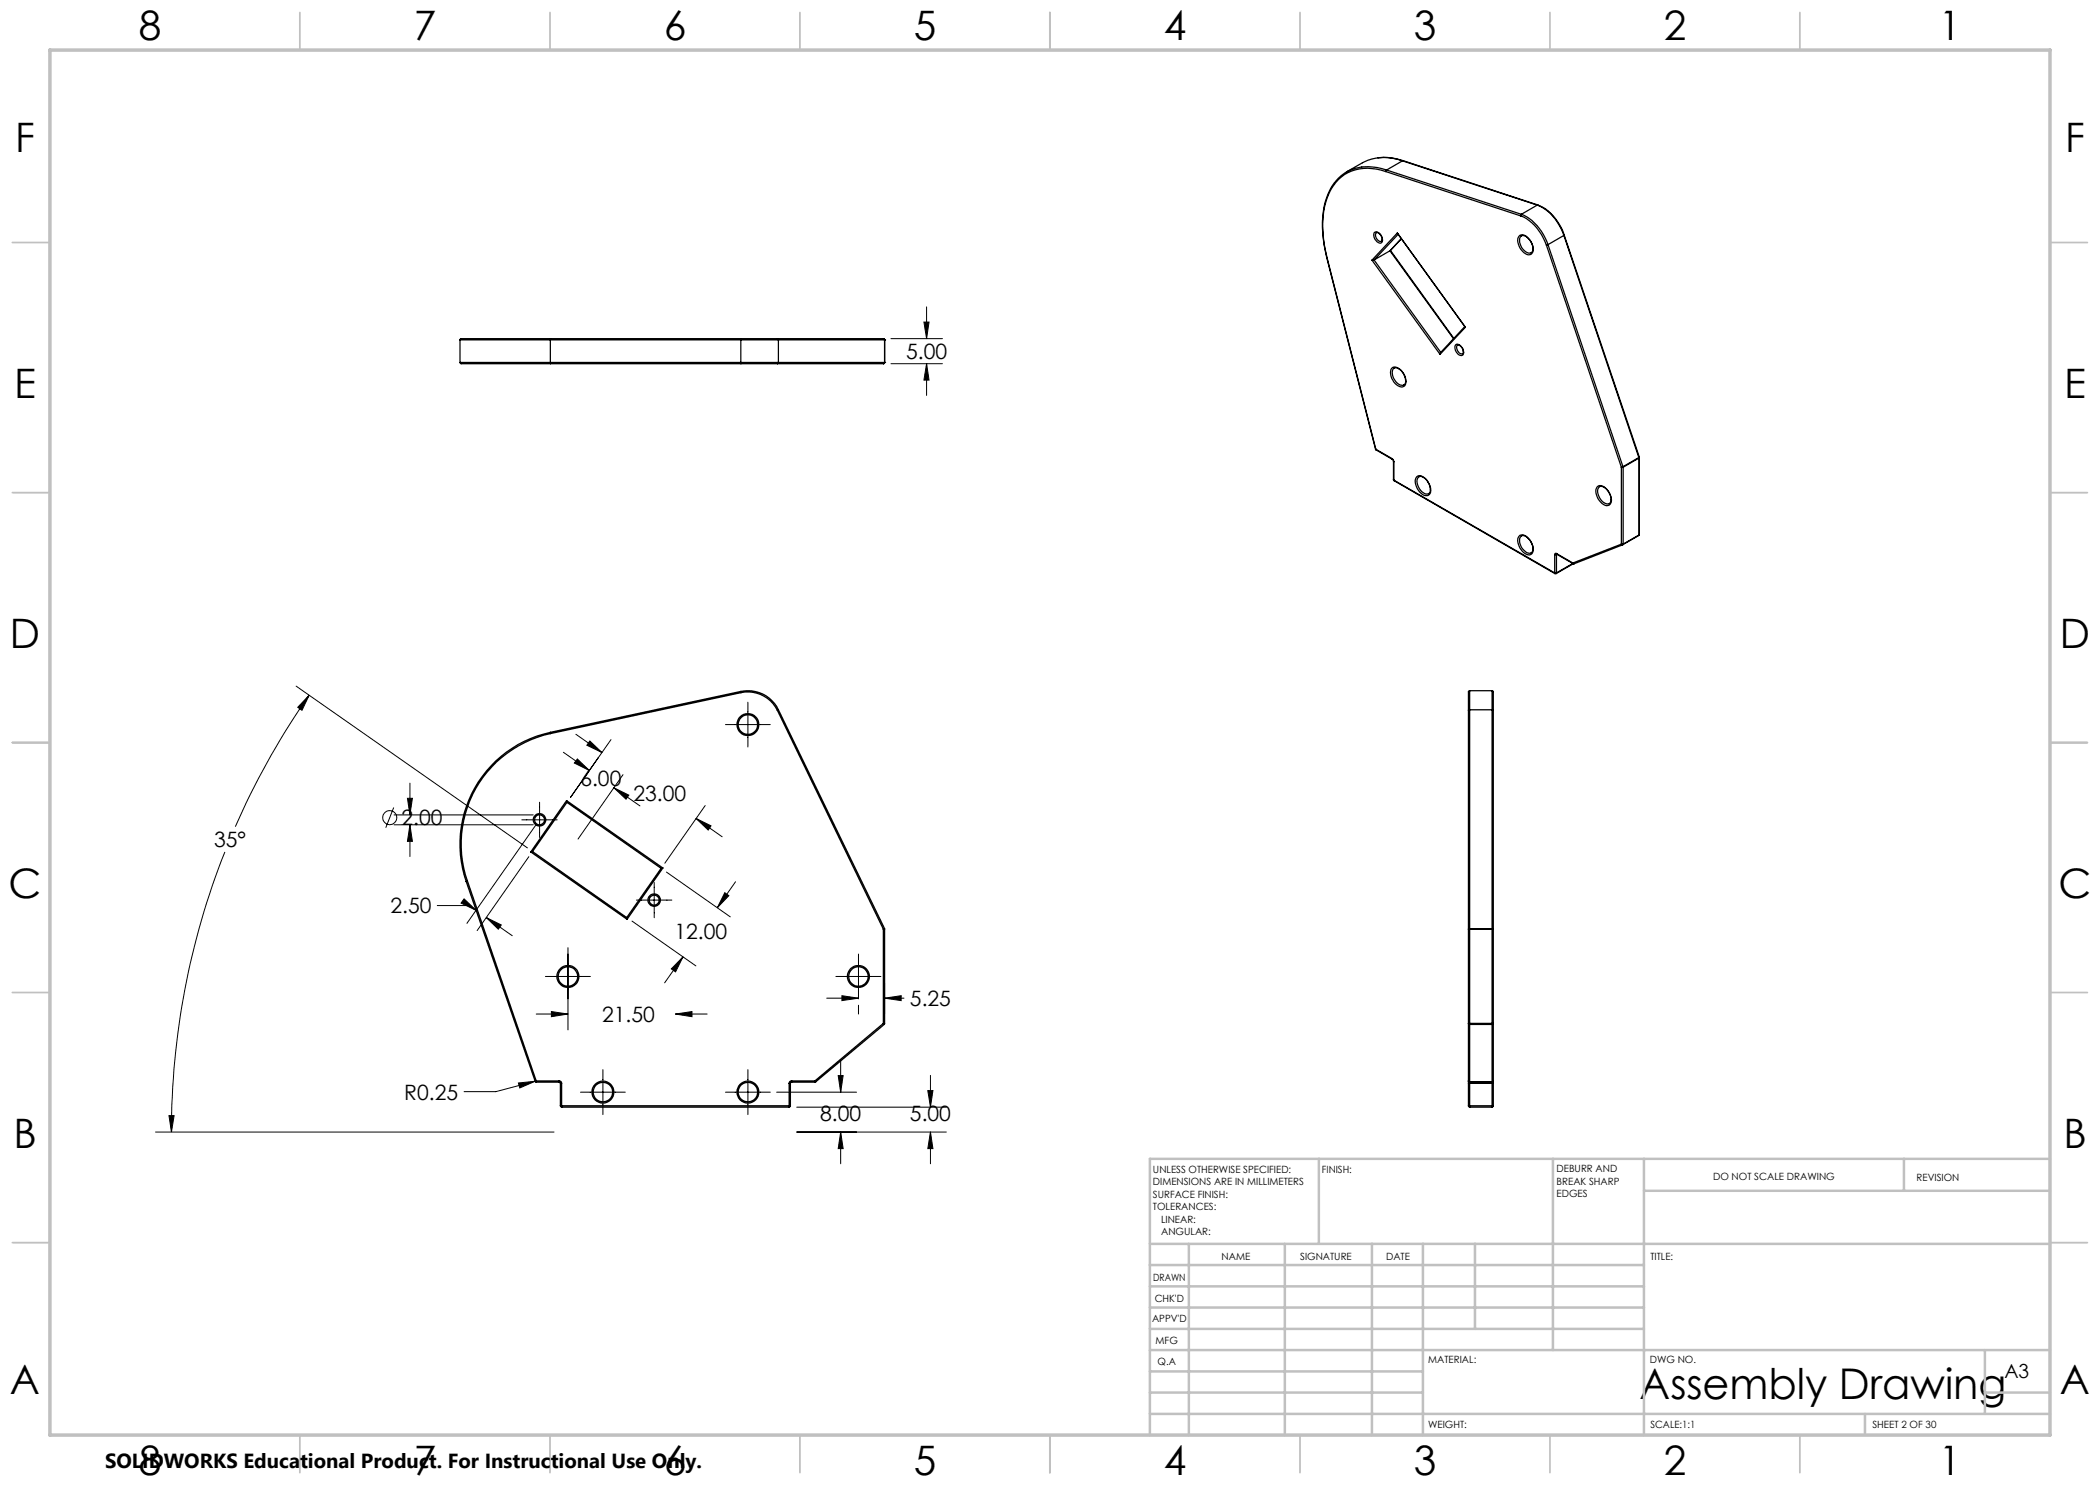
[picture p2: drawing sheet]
<svg xmlns="http://www.w3.org/2000/svg" width="420mm" height="297mm" viewBox="0 0 420 297" stroke-linecap="round" stroke-linejoin="round" font-family="sans-serif">
<g fill="none" stroke="#000" stroke-width=".25">
<path d="M266.9 36.5a14.3 14.3 0 0 0-2.4 10.1l.3 2.2 .6 2.8M275.7 31.5h1.8l1.8 .2 1.3 .4M277.2 34.3a8.8 8.8 0 0 0-10.1 2.2 14.9 14.9 0 0 0-2.4 11.5l.7 3.6M277.2 34.3l26.9 8.9M277.3 34l-.1 .3M277.3 34a8.9 8.9 0 0 0-10.4 2.5M277.3 34l27 8.9M280.5 32.2a9.7 9.7 0 0 0-8 .4l-3.2 1.8M280.5 32.2l-3.2 1.8M280.5 32.2l26.9 8.8M280.6 32.1l-.1 .1M280.6 32.1l27 8.9"/>
<path d="M265.4 51.6h.1M265.4 51.6l9.7 38.2M265.4 51.6l9.8 38.2M274.4 52l13.6 18.9M274.8 52h-.4M274.8 52l13.3 18.5M274.8 46.5a1.19 1.19 0 0 1 1.7 1.2 .62 .62 0 0 1-.2 .9 .62 .62 0 0 1-.9-.2l-.6-.8-.1-.6zM275.3 46.5a1.24 1.24 0 0 1 1 1.8 1.2 1.2 0 0 1-1-1.8zM278 50.2l-3.2 1.8M278 50.2h.1M278 50.2l12.7 17.5M278.1 50.1l12.7 17.6"/>
<path d="M279.5 46.6l13.6 18.8M279.5 46.6l-5.1 5.4M279.6 46.9l-4.8 5.1M280.2 47.8l-2.2 2.4M303.8 47.2a1.2 1.2 0 0 1 1.9 .5 2.32 2.32 0 0 1 .5 3.2 1.98 1.98 0 0 1-2.2-1.3l-.5-1.5zM304.1 43.2a9.3 9.3 0 0 1 5.2 5.8M304.3 42.9l-.2 .3M304.3 42.9a9.8 9.8 0 0 1 5.3 6M304.3 47.2a2.09 2.09 0 0 0 .6 2.9 .99 .99 0 0 0 1.6 .2 2.7 2.7 0 0 0-1.9-3.2l-.3 .1M307.4 41a9.8 9.8 0 0 1 5.4 6.1M307.4 41l-3.1 1.9M307.6 41a9.4 9.4 0 0 1 5.2 6"/>
<path d="M307.6 41h-.2M309.3 49l15 44.4M309.6 48.9l-.3 .1M309.6 48.9l15 44.4M312.8 47.1l-3.2 1.8M312.8 47.1l15 44.4M312.8 47v.1M312.8 47l15.1 44.4M92 72.5l.2 .2h17.9M92 72.5h18.1M92 68h18.1M92 68v4.5"/>
<path d="M110.1 72.5v.2M110.1 68h38.1M110.1 72.5h38.1M110.1 68v4.5M110.1 67.7h-17.9l-.2 .3M110.1 67.7v.3M110.1 67.7h38.1M110.1 72.7h38.1M148.2 68h7.5M148.2 72.5h7.5M148.2 72.5v.2M148.2 68v4.5"/>
<path d="M148.2 67.7v.3M148.2 67.7h7.3M148.2 72.7h7.3M155.5 67.7l.2 .3M155.5 67.7h21.2l.2 .3M155.7 72.5l-.2 .2M155.7 68v4.5M155.7 68h21.2M155.7 72.5h21.2M176.9 72.5l-.2 .2h-21.2M176.9 68h.1M176.9 72.5h.1"/>
<path d="M176.9 68v4.5M278.3 73.7a1.52 1.52 0 0 1 2.2 .7 2.54 2.54 0 0 1 .5 2.7 1.57 1.57 0 0 1-2.2-.7 2.61 2.61 0 0 1-.5-2.7zM278.7 73.7l.1-.1a2.09 2.09 0 0 1 2.2 1.9 .94 .94 0 0 1 .1 1 .94 .94 0 0 1-.9 .5 2.5 2.5 0 0 1-1.5-3.3zM280.8 77h.1M291.1 69a.76 .76 0 0 1 1.2 .4l.4 .8a.63 .63 0 0 1-.2 .9 .63 .63 0 0 1-.9-.3l-.5-.7-.1-.6zM291.5 69a1.28 1.28 0 0 1 1 1.7 1.16 1.16 0 0 1-1-1.7zM292.9 65.3l-4.9 5.3v.3M293.1 65.4l-5.1 5.5M275.1 89.8l.1 .2M275.1 89.8h.1M275.2 89.8v.2M275.2 89.8l3.2 1.9"/>
<path d="M275.2 90l3.2 1.9M278.4 91.7l.4 .7M278.4 91.7v.2M278.4 91.9l.3 .3M278.7 95.9l.1 .2M278.7 92.2l.1 .2M278.7 95.9l.1 .1M278.7 92.2v3.7M278.8 96v.1M278.8 96l32.1 18.6M278.8 92.4v3.6M278.8 96.1l32.2 18.6"/>
<path d="M283.3 95.4a1.52 1.52 0 0 1 2.2 .7 2.43 2.43 0 0 1 .4 2.8 1.3 1.3 0 0 1-1.9-.4 2.79 2.79 0 0 1-.7-3.1zM283.8 95.4a2.18 2.18 0 0 0 .5 2.9 1.02 1.02 0 0 0 1.7 .2 2.7 2.7 0 0 0-1.9-3.2l-.3 .1M319.4 97.4a1.51 1.51 0 0 1 2.2 .7 2.22 2.22 0 0 1 .2 2.9 1.98 1.98 0 0 1-2.2-1.2l-.4-1.6zM319.8 97.4a1.16 1.16 0 0 1 1.6 .5 2.28 2.28 0 0 1 .6 2.7 1.13 1.13 0 0 1-1.5-.3 2.47 2.47 0 0 1-.7-2.9zM324.3 93.4h.3M324.3 93.4v15.4M324.6 93.3l-.3 .1M324.6 93.3v.1M324.6 93.4v15.4M327.8 91.5v.1M327.8 91.5l-3.2 1.8M327.8 91.6l-3.2 1.8"/>
<path d="M327.8 91.6v15.4M327.9 91.4v.1M327.9 91.4l-.1 .1M327.9 91.5l-.1 .1M327.9 91.5v15.4M303.8 107.2a1.2 1.2 0 0 1 1.9 .5 2.32 2.32 0 0 1 .5 3.2 1.98 1.98 0 0 1-2.2-1.3l-.5-1.5zM304.2 107.3a1.08 1.08 0 0 1 1.6 .5 2.24 2.24 0 0 1 .6 2.7 .99 .99 0 0 1-1.5-.4 2.38 2.38 0 0 1-.7-2.8zM310.9 110.9h.4M310.9 114.6h.4M310.9 114.6l.1 .1M310.9 110.9v3.7M311 114.7h.2"/>
<path d="M311.3 110.7h-.2l-.2 .2M311.3 110.7v.1M311.3 114.6l-.1 .1M311.3 110.7l3.3 1.9M311.3 110.9v3.7M311.3 110.8v.1M311.3 110.8l3.3 1.9M311.4 110.8l-.1 .1M314.4 112.9l-3.2 1.8M314.5 112.7l-.1 .2M314.5 112.7l-3.2 1.9M314.5 112.6v.1"/>
<path d="M314.6 112.6l.3 .1M314.6 112.6v.1M314.6 112.7h.3M324.3 108.8h.3M324.3 108.8l.2 .2M324.3 108.8l-9.7 3.8M324.5 109l-9.6 3.7M324.6 108.9l-.1 .1M324.6 108.8v.1M327.8 107.1l-3.2 1.8M327.8 107v.1M327.8 107l-3.2 1.8"/>
<path d="M327.9 106.9l-.1 .2M327.9 106.9l-.1 .1M148.2 138.3v.2M148.2 138.3a6.7 6.7 0 0 1 7.5 3.7M148.2 138.3l-38.1 8.2M148.2 138.5a6.6 6.6 0 0 1 7.3 3.6M148.2 138.5l-38.1 8.2M293.9 138.1l-.2 .2v3.8M293.9 138.1v3.9M293.9 138.1h4.5M298.4 138.1l.3 .2v3.8M298.4 138.1v3.9"/>
<path d="M110.1 146.5a22.9 22.9 0 0 0-16.9 29.8M110.1 146.5v.2M110.1 146.7a22.6 22.6 0 0 0-16.6 29.5M155.5 142.1l21.2 43.7M155.7 142l-.2 .1M155.7 142l21.2 43.7M293.7 142.1v74.1M293.9 142l-.2 .1M293.9 142v43.7M293.9 142h4.5M298.4 142l.3 .1M298.4 142v43.7"/>
<path d="M298.7 142.1v74.1M93.2 176.3l13.8 39.9M93.5 176.2l-.3 .1M93.5 176.2l13.7 40M106.2 170.4l19.2 13.5M106.5 170.3l-.3 .1M106.5 170.3l18.8 13.2M113.3 160.1l.1 .4M113.3 160.1l19.3 13.5M113.3 160.1l-7.1 10.3M113.4 160.5l-6.9 9.8M113.4 160.5l18.8 13.2"/>
<path d="M132.2 173.7l-6.9 9.8M132.6 173.6l-.4 .1M132.6 173.6l-7.2 10.3M125.3 183.5l.1 .4M176.7 185.8h.2M176.7 185.8v18.9M176.9 185.7l-.2 .1M176.9 185.7v.1M176.9 185.8v18.9M293.9 185.7v.1M293.9 185.7l-.2 .1h.2M293.9 185.7h4.5"/>
<path d="M293.9 185.8h4.5M293.9 185.8v18.9M298.4 185.7l.3 .1h-.3M298.4 185.7v.1M298.4 185.8v18.9M107 216.2l.2 .2M107.2 216.2h-.2M107.2 216.2v.2M107.2 216.2h4.6M107.2 216.4h4.6M111.8 216.2v.2M111.8 216.2l.5 .2v.3"/>
<path d="M111.8 216.4l.3 .3M112.1 216.7h.2M112.1 216.7v4.5M112.3 216.7v4.5M157.8 216.7h.3M157.8 216.7v4.5M158.1 216.7v4.5M158.3 216.2l-.3 .1-.2 .4M158.3 216.4l-.2 .3M158.3 216.2v.2M158.3 216.2h4.7M158.3 216.4h4.7"/>
<path d="M163 216.2l.2 .2M163 216.2v.2M163.2 216.4h-.2M176.7 204.7h.2M176.7 204.7l.1 .2M176.7 204.7l-13.7 11.5M176.8 204.9l-13.6 11.5M176.9 204.7l-.1 .2M293.7 216.2l.2 .2M293.7 216.7h.2M293.7 216.2v.5M293.7 216.7v4.5"/>
<path d="M293.9 204.7v.2M293.9 204.7h-.2l.2 .2M293.9 216.4h.1M293.9 216.4v.3M293.9 216.4h4.5M293.9 204.7h4.5M293.9 204.9v11.5M293.9 216.7v4.5M293.9 204.9h4.5M293.9 216.7h4.5M298.4 204.7h.3l-.3 .2M298.4 204.7v.2"/>
<path d="M298.4 216.4h.1M298.4 216.7h.3M298.4 216.4v.3M298.4 204.9v11.5M298.4 216.7v4.5M298.7 216.2l-.3 .2M298.7 216.2v.5M298.7 216.7v4.5M112.1 221.2h.2M112.1 221.2l.2 .2M112.3 221.2v.2M112.3 221.4h45.5"/>
<path d="M112.3 221.2h45.5M157.8 221.2v.2M157.8 221.2h.3M158.1 221.2l-.3 .2M293.7 221.2l.2 .2M293.7 221.2h.2M293.9 221.2v.2M293.9 221.4h4.5M293.9 221.2h4.5M298.4 221.2v.2M298.4 221.2h.3M298.7 221.2l-.3 .2"/>
<circle cx="149.6" cy="144.9" r="2.2"/>
<circle cx="149.6" cy="144.9" r="1.95"/>
<circle cx="107.9" cy="164" r="1.25"/>
<circle cx="107.9" cy="163.9" r="1"/>
<circle cx="113.6" cy="195.3" r="2.2"/>
<circle cx="113.6" cy="195.3" r="1.95"/>
<circle cx="130.8" cy="180" r="1.25"/>
<circle cx="130.8" cy="180" r=".99"/>
<circle cx="171.7" cy="195.3" r="2.2"/>
<circle cx="171.7" cy="195.3" r="1.95"/>
<circle cx="120.6" cy="218.4" r="2.19"/>
<circle cx="120.6" cy="218.4" r="1.94"/>
<circle cx="149.6" cy="218.4" r="2.19"/>
<circle cx="149.6" cy="218.4" r="1.94"/>
</g>
<g fill="none" stroke="#000" stroke-width=".2">
<path d="M178.2 67.7h10.3M178.2 72.7h10.3M184.8 64.4h1l-.5 3.3zM185.3 72.7l.5 3.3h-1zM185.3 61.4v6.3M185.3 72.7v6.4M59.2 137.2l46.3 32.4M61.8 139l-1.4 3.1-.9-.6zM61.8 139a151.2 151.2 0 0 0-14.7 26.3M81.5 159.7h1l-.5 3.3zM82 156.6v6.4M112.7 150.5l5.2 3.6"/>
<path d="M115.2 146.9l5.2 3.6M115.5 151.8l2.4 2.3-3-1.5zM118 148.2l2.4 2.3-3-1.5zM122.2 147.9l-8.1 11.6M122.8 157.5l3 1.5-.6 .8zM122.8 157.5l5.2 3.7M124.6 154.9l-9 12.9M145.1 144.9h9M149.6 140.4v9M45 170.4a151.4 151.4 0 0 0-10.7 56M78.7 161.5l-1.5 4.1M78.8 165h27.8"/>
<path d="M78.8 163h27.8M82 165l.5 3.3h-1zM82 165v6.3M92.8 179.8l2.4 2.3-3-1.5zM104.4 164h7M105.8 171.3l-10.4 14.8M107.2 165l-13.8 19.7M107.9 160.4v7.1M130.8 176.5v7M133.3 174.4l12.7 9M139.2 163.7l3 1.5-.6 .8zM139.2 163.7l5.2 3.7"/>
<path d="M141 161.1l-8 11.5M145 178.5l.8 .6-2.3 2.4zM147.1 176.4l-3.6 5.1M87.5 181.1h6.3l1.4 1M97.3 183.5l3 1.5-.6 .8zM97.3 183.5l5.1 3.6M109.1 195.3h9M113.6 189.5v16.5M126.4 184.2l12.8 9M127.3 180h7.1M136.6 191.4l-1.5 3-.8-.6zM136.6 191.4l-3.7 5.2"/>
<path d="M165.3 199.6h6.4M167.2 195.3h9M168.4 199.1l3.3 .5-3.3 .5zM171.7 190.8v9M176.9 199.6l3.3-.5v1zM176.9 196.6v6.2M176.9 199.6h3.9M103.7 216.6l3.3-.4-3 1.4zM107 216.2l-7.8 2.1h-6.4M107.2 202.8h6.4M110.3 202.3l3.3 .5-3.3 .5zM116.1 218.4h9"/>
<path d="M120.6 213.9v9M135.1 202.8l3.3-.5v1zM135.1 202.8h6.3M145.1 218.4h9M149.6 213.9v9M155.3 218.4h16M167.6 215.1h1l-.5 3.3zM168.1 212.1v6.3M171.7 201v1.8M185.6 218.1h1l-.5 3.3zM186.1 215.1v6.3M31.1 226.4h79.7"/>
<path d="M33.8 223.1h1l-.5 3.3zM159.3 226.4h30M159.3 221.4h30M168.1 226.4l.5 3.3h-1zM168.1 226.4v6.4M186.1 226.4l.5 3.3h-1zM186.1 226.4v6.4"/>
<circle cx="78" cy="163.5" r="1.41"/>
</g>
<g fill="none" stroke="#c0c0c0" stroke-width=".35">
<path d="M60 2.5v7.5M110 2.5v7.5M160 2.5v7.5M210 2.5v7.5M260 2.5v7.5M310 2.5v7.5M360 2.5v7.5M2.5 48.5h7.5M410 48.5h7.5M2.5 98.5h7.5M410 98.5h7.5M2.5 148.5h7.5"/>
<path d="M410 148.5h7.5M2.5 198.5h7.5M410 198.5h7.5M2.5 248.5h7.5M410 248.5h7.5M60 287v7.5M110 287v7.5M160 287v7.5M210 287v7.5M260 287v7.5M310 287v7.5M360 287v7.5"/>
</g>
<g fill="none" stroke="#c0c0c0" stroke-width=".5">
<path d="M263.8 231.8v17M310.6 231.8v38.2M328.8 231.8v55.2M328.8 238.2h81.2M380.8 231.8v6.4M410 231.8h-180v55.2M230 248.8h180M230 257.3h98.8M230 253h98.8M237.8 248.8v38.2M257 248.8v38.2M274.4 248.8v38.2"/>
<path d="M284.6 248.8v38.2M295 248.8v17M230 265.8h98.8M230 261.5h98.8M230 278.5h54.6M230 274.3h54.6M230 270h180M397 278.5h13M397 270v12.8M230 282.8h180M373 282.8v4.2"/>
</g>
<path d="M10 10h400v277h-400z" fill="none" stroke="#c0c0c0" stroke-width=".7"/>
<path d="M176.9 199.6l3.3-.5v1zM168.4 199.1l3.3 .5-3.3 .5zM167.6 215.1h1l-.5 3.3zM168.1 226.4l.5 3.3h-1zM110.3 202.3l3.3 .5-3.3 .5zM135.1 202.8l3.3-.5v1zM118 148.2l2.4 2.3-3-1.5zM139.2 163.7l3 1.5-.6 .8zM145 178.5l.8 .6-2.3 2.4zM136.6 191.4l-1.5 3-.8-.6zM61.8 139l-1.4 3.1-.9-.6zM33.8 223.1h1l-.5 3.3zM122.8 157.5l3 1.5-.6 .8zM115.5 151.8l2.4 2.3-3-1.5zM92.8 179.8l2.4 2.3-3-1.5zM97.3 183.5l3 1.5-.6 .8zM82 165l.5 3.3h-1zM81.5 159.7h1l-.5 3.3zM185.6 218.1h1l-.5 3.3zM186.1 226.4l.5 3.3h-1zM103.7 216.6l.3 1 3-1.4zM184.8 64.4h1l-.5 3.3zM185.3 72.7l.5 3.3h-1z" fill="#000"/>
<text font-size="8.5" x="327.9" y="279.7">Assembly Drawing</text>
<g font-size="8.1">
<text x="27.7" y="8">8</text>
<text x="82.7" y="8">7</text>
<text x="132.7" y="8">6</text>
<text x="182.7" y="8">5</text>
<text x="232.7" y="8">4</text>
<text x="282.7" y="8">3</text>
<text x="332.7" y="8">2</text>
<text x="387.7" y="8">1</text>
<text x="3" y="30.4">F</text>
<text x="413" y="30.4">F</text>
<text x="2.8" y="79.6">E</text>
<text x="412.8" y="79.6">E</text>
<text x="2" y="129.6">D</text>
<text x="412" y="129.6">D</text>
<text x="1.7" y="179.6">C</text>
<text x="411.7" y="179.6">C</text>
<text x="2.7" y="229.6">B</text>
<text x="412.7" y="229.6">B</text>
<text x="2" y="278.9">A</text>
<text x="412" y="278.9">A</text>
<text x="27.7" y="295">8</text>
<text x="82.7" y="295">7</text>
<text x="132.7" y="295">6</text>
<text x="182.7" y="295">5</text>
<text x="232.7" y="295">4</text>
<text x="282.7" y="295">3</text>
<text x="332.7" y="295">2</text>
<text x="387.7" y="295">1</text>
</g>
<g font-size="4.2">
<text x="181.2" y="71.8">5.00</text>
<text x="116.1" y="157.3">6.00</text>
<text x="126.7" y="160.2">23.00</text>
<text x="80.3" y="165.1">2.00</text>
<text x="42.8" y="169.4">35°</text>
<text x="78.1" y="182.7">2.50</text>
<text x="134.9" y="187.9">12.00</text>
<text x="182" y="201.2">5.25</text>
<text x="120.4" y="204.4">21.50</text>
<text x="80.9" y="219.9">R0.25</text>
<text x="164" y="224.2">8.00</text>
<text x="182" y="224.2">5.00</text>
</g>
<text font-size="4.1" x="21" y="293.7">SOLIDWORKS Educational Product. For Instructional Use Only.</text>
<text font-size="3.9" x="400.9" y="275.5">A3</text>
<g font-size="2">
<text x="230.6" y="234.6">UNLESS OTHERWISE SPECIFIED:</text>
<text x="230.6" y="237.1">DIMENSIONS ARE IN MILLIMETERS</text>
<text x="230.6" y="239.6">SURFACE FINISH:</text>
<text x="264.4" y="234.6">FINISH:</text>
<text x="311.3" y="234.5">DEBURR AND</text>
<text x="311.3" y="237">BREAK SHARP</text>
<text x="311.3" y="239.5">EDGES</text>
<text x="342.6" y="236">DO NOT SCALE DRAWING</text>
<text x="383.3" y="236.2">REVISION</text>
<text x="230.6" y="242.1">TOLERANCES:</text>
<text x="232.2" y="244.6">LINEAR:</text>
<text x="232.2" y="247.1">ANGULAR:</text>
<text x="244.3" y="252">NAME</text>
<text x="260" y="251.9">SIGNATURE</text>
<text x="277.2" y="251.9">DATE</text>
<text x="330.1" y="251.9">TITLE:</text>
<text x="230.6" y="256.1">DRAWN</text>
<text x="230.9" y="260.3">CHK'D</text>
<text x="230.4" y="264.4">APPV'D</text>
<text x="231.1" y="268.8">MFG</text>
<text x="231.5" y="273">Q.A</text>
<text x="285.6" y="272.5">MATERIAL:</text>
<text x="330" y="272.5">DWG NO.</text>
<text x="285.6" y="285.5">WEIGHT:</text>
<text x="330.1" y="285.6">SCALE:1:1</text>
<text x="374.5" y="285.6">SHEET 2 OF 30</text>
</g>
</svg>
